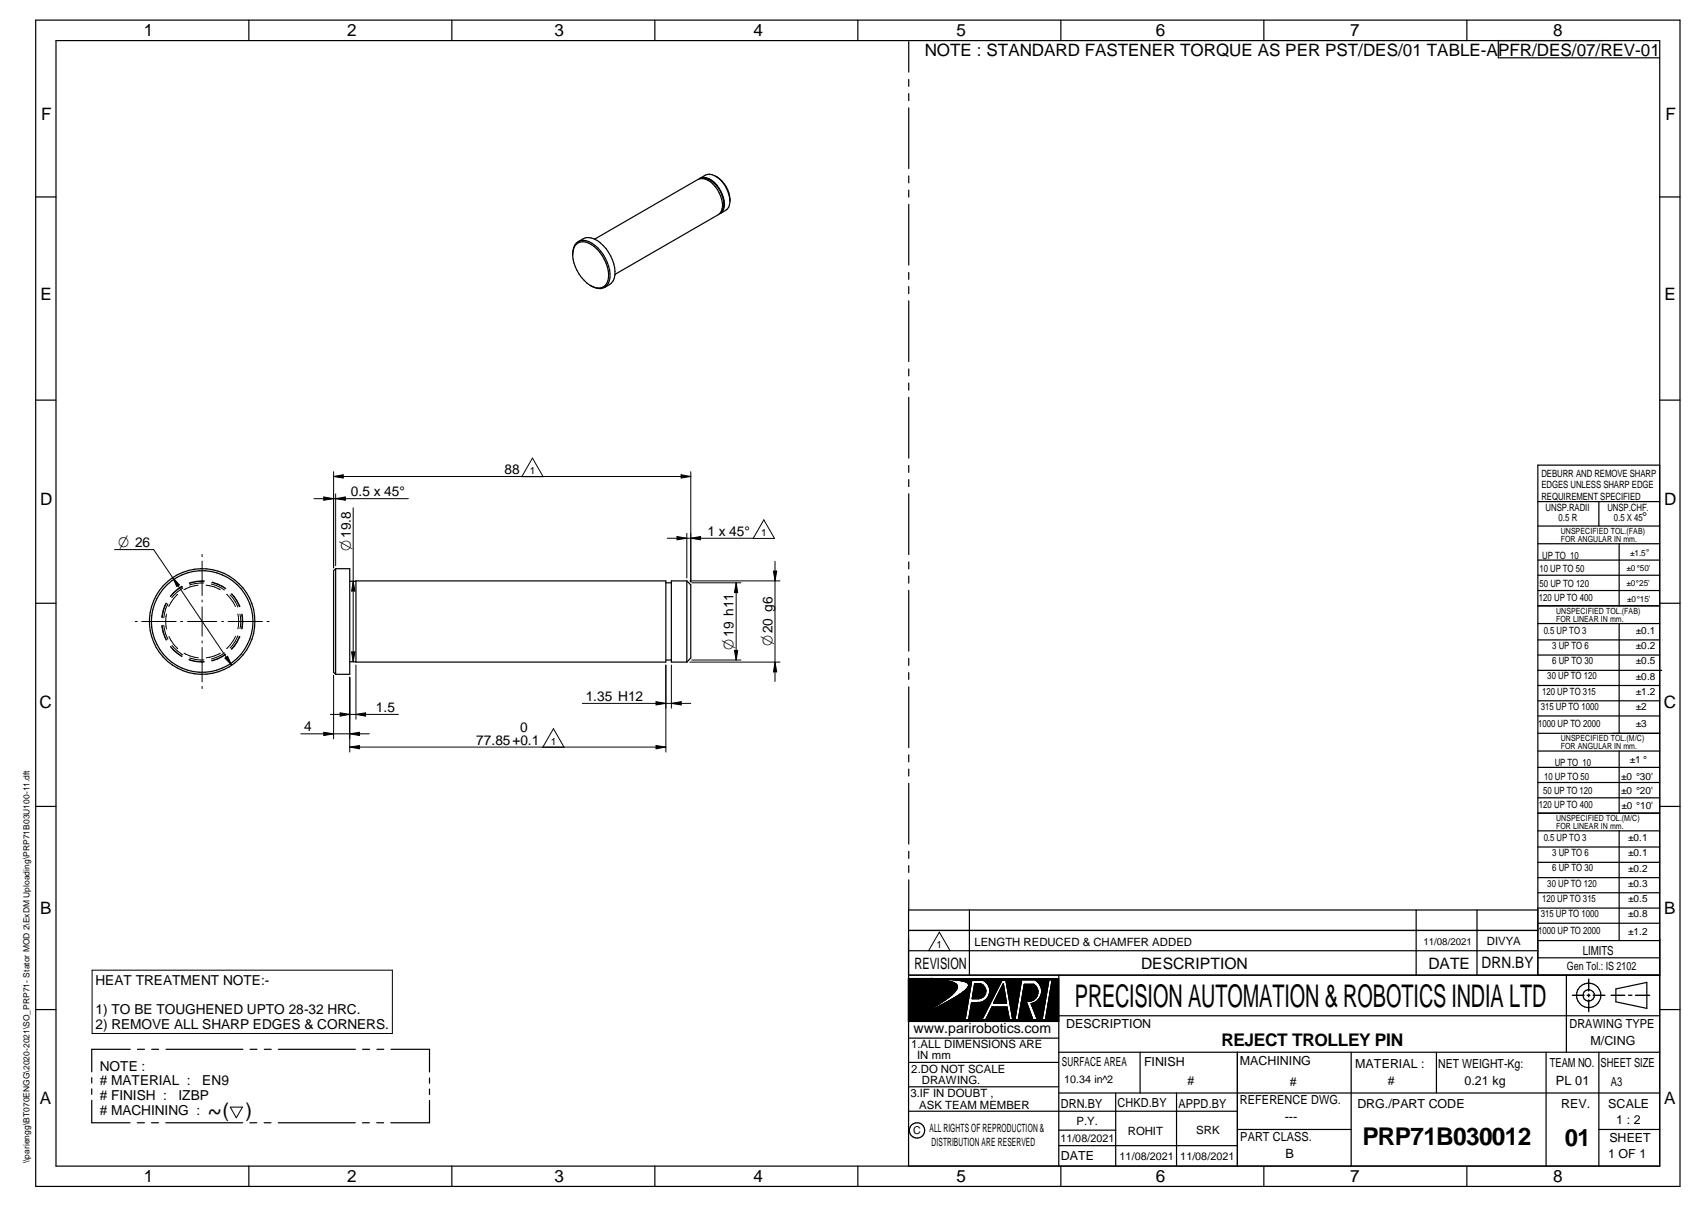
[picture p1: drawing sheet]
<svg xmlns="http://www.w3.org/2000/svg" width="420mm" height="297mm" viewBox="0 0 420 297" stroke-linecap="round" stroke-linejoin="round" font-family="sans-serif">
<g fill="none" stroke="#000" stroke-width=".3">
<path d="M8.8 5h405v287h-405zM13.8 10h395v277h-395zM61.3 5v5M111.3 5v5M161.3 5v5M211.3 5v5M223.8 10.2v7.5M223.8 19.6v1.7M261.3 5v5M311.3 5v5M361.3 5v5M369 10v4.2h39.8"/>
<path d="M223.8 23v1.8M223.8 26.5v15M8.8 48.5h5M142.4 59.5a4 4 0 0 0-1.3 4.3 9.1 9.1 0 0 0 5.6 7 2.46 2.46 0 0 0 3.1-2.4 9.2 9.2 0 0 0-5.6-8.8 2.32 2.32 0 0 0-2.9 1.7M142.4 59.5a3.7 3.7 0 0 1 4.1 .9 9.7 9.7 0 0 1 3.6 8.6 2.72 2.72 0 0 1-4.4 1.4l-.2-.1M142.4 59.5a4.1 4.1 0 0 1 6.1 .9 9.3 9.3 0 0 1 2.8 8.1 3.6 3.6 0 0 1-2.4 2.2M172.4 43.9a3.5 3.5 0 0 1 4.1 1.6 6.8 6.8 0 0 1 1.7 6l-.2 .5-.8 .7M172.4 43.9l-.2 .1M172.4 43.9a3.3 3.3 0 0 1 5 .3 7.4 7.4 0 0 1 2.3 6.2 2.94 2.94 0 0 1-2.3 2.1M173 43.9a4.9 4.9 0 0 1 4.5 3.3 4.7 4.7 0 0 1 .1 4.8M173 43.9l-1.1 .3-25.4 14.6M173 43.9a6.4 6.4 0 0 1 4.7 5.2 3.3 3.3 0 0 1-.8 3.7l-25.4 14.7"/>
<path d="M176.2 43.3a6.9 6.9 0 0 1 3.6 6.2M223.8 43.3v1.7M223.8 46.8v1.7M223.8 50.3v14.9M408.8 48.5h5M141.1 61.6l-.1 1.1M223.8 67.1v1.6M223.8 70.5v1.8M223.8 74v15M8.8 98.5h5M223.8 90.8v1.7M223.8 94.3v1.7"/>
<path d="M223.8 97.8v14.9M408.8 98.5h5M223.8 114.6v1.6M223.8 118v1.8M408.8 114.5h-30.1v125.5M82.7 140l-.5 .5v24.9l.5 .5M82.7 140v25.9M82.7 140h3.4v25.9h-3.4M223.8 121.5v15M223.8 138.3v1.7M378.7 123.4h30.1M378.7 133.8h30.1"/>
<path d="M378.7 137.8h30.1M378.7 129.5h30.1M393.8 123.4v6.1M398.8 133.8v15.3M8.8 148.5h5M86.1 143h1.6M87.7 143h76.3v19.9h-76.3zM164 143.4h1.3M169.2 143h-3.9v19.9h3.9M169.2 143l.9 .9v18l-.9 1M169.2 143v19.9M223.8 141.8v1.7"/>
<path d="M223.8 145.3v14.9M378.7 141.6h30.1M378.7 145.3h30.1M378.7 149.1h30.1M378.7 153.5h30.1M378.7 157.5h30.1M398.8 153.5v27M408.8 148.5h5M86.1 162.9h1.6M164 162.4h1.3M223.8 162v1.7M223.8 165.5v1.7"/>
<path d="M223.8 169v15M378.7 161.2h30.1M378.7 165h30.6M378.7 168.7h30.1M378.7 172.5h30.1M378.7 176.2h30.1M8.8 198.5h5M223.8 185.8v1.7M223.8 189.3v1.7M223.8 192.8v14.9M378.7 184.8h30.1M378.7 188.8h30.1"/>
<path d="M378.7 192.6h30.1M378.7 196.3h30.1M378.7 180.5h30.1M398.8 184.8v15.3M408.8 198.5h5M223.8 209.5v1.7M223.8 213v1.7M223.8 216.5v7.5M378.7 200.1h30.1M378.7 204.5h30.1M378.7 208.4h30.1M378.7 212.2h30.1"/>
<path d="M378.7 216h30.1M378.7 219.7h30.1M398.8 204.5v27M223.8 240h185M223.8 229h154.9M223.8 234h154.9M238.7 223.9v16M260.8 240v47M348.8 223.9v16M363.8 223.9v16M378.7 223.9h-154.9v63.1M378.7 223.5h30.1"/>
<path d="M378.7 227.2h30.1M378.7 231.5h30.1M378.7 235.7h30.1M385.8 240v19M8.8 248.5h5M32.1 258.2h-9.5v5.6M33.9 258.2h1.7M37.4 258.2h1.7M40.9 258.2h18.9M61.6 258.2h1.7M65.1 258.2h1.7M68.6 258.2h18.9"/>
<path d="M89.3 258.2h1.7M92.8 258.2h1.7M96.3 258.2h9.5v5.6M223.8 255.5h37M223.8 251.4h37M223.8 240.8h37M260.8 250h148M260.8 259h148M280.8 259v10M304.7 259v28M332.8 259v28M353.8 259v10"/>
<path d="M380.8 259v28M393.8 259v28M398 243.4l7.6-1.6v6.4l-7.6-1.7zM408.8 248.5h5M22.6 270.8v5.5h9.4M22.6 265.2v1.3M22.6 268v1.3M33.8 276.3h1.7M37.3 276.3h1.7M40.8 276.3h19M61.5 276.3h1.7M65.1 276.3h1.6"/>
<path d="M68.5 276.3h19M89.3 276.3h1.7M92.8 276.3h1.7M105.8 270.8v5.5h-9.5M105.8 265.3v1.3M105.8 268v1.4M223.8 261.5h37M223.8 267.5h37M223.8 273.5h80.9M260.8 269h148M260.8 278.1h14M274.8 269v18"/>
<path d="M289.8 269v18M304.7 278h28.1M393.8 278h15M61.3 287v5M111.3 287v5M161.3 287v5M211.3 287v5M260.8 281.9h43.9M261.3 287v5M311.3 287v5M361.3 287v5"/>
<circle cx="49.8" cy="152.9" r="13"/>
<circle cx="49.8" cy="153" r="12.5"/>
<circle cx="391.3" cy="244.9" r="1.41"/>
<circle cx="391.3" cy="245" r="3"/>
<circle cx="225.9" cy="278.2" r="1.89"/>
</g>
<g fill="none" stroke="#000" stroke-width=".34">
<path d="M226.4 249.9l-2.6 1.5M226.9 249.6l-.2 .2M227.8 249.1l-.3 .2M229.3 240.8l1.5 .2M229.3 240.8l4.3 .7M229.3 240.8l5.6 .3M229.6 240.8l.4 .1M230 240.9l3.6 .1M230 240.9l-6.2-.1v10.6M230.8 241l2.8 .5M230.8 241l.5 .1M231 247.2l-7.2 4.2"/>
<path d="M231.4 247.6l-.3 .2M231.7 247.4l-.3 .2M232 241.2h.3M233.3 241h.3M233.6 241.5l.7 .1M233.6 241l1.2 .1M233.8 241.5l.2 .1M234.3 241.6l1.1 .5 .3 .5M234.3 241.6l1.1 .6M234.5 244.7l-3.6 2.6-2.8 1.7M234.8 241.1l2.9 .5M234.9 241.1l2.8 .5"/>
<path d="M234.9 245.7l-5 2.7-6.1 3M235 245.7l-5.3 2.8-5.9 2.9M235.4 243.7l-1.1 1.2-3.1 2.2M235.4 243.7l-.4 .5M235.5 243.5l-.1 .2M235.6 242.4l.1 .2M235.6 243.4l-.1 .1M235.7 242.6l-.2 .9M235.7 242.6l-.3 1.1M236 245l-1 .7M236 245l-1.1 .7M237.5 243.9l-1.5 1.1"/>
<path d="M237.7 241.6l.8 .4M237.7 241.6l.8 .4 .1 .3M238.3 243.2l-.8 .7M238.4 243l-.1 .1M238.4 241.9l.1 .1M238.5 242.9l-.1 .1M238.5 242.9l-.9 .9M238.5 242l.1 .6M238.5 242.7v.2M238.6 242.5l-.1 .2M239.3 241.2h2.8a2.94 2.94 0 0 1 1.7 3 2.94 2.94 0 0 1-2.2 2.5l-2.3 .1-.7 4.2h-1zM240.1 242.1h1.4a1.85 1.85 0 0 1 1.2 2.1 1.85 1.85 0 0 1-1.7 1.5h-1.5z"/>
<path d="M246.7 241.2h1.1l1.7 9.8h-.9l-.6-3.1h-3.7l-1.5 3.1h-1zM247.1 242.2l.8 4.7h-3.2zM251.6 241.1h3.2a3.2 3.2 0 0 1 1.7 3.3 3.2 3.2 0 0 1-2.5 2.6l1.6 4h-1.2l-1.8-4.7a2.25 2.25 0 0 0 2.8-1.2 2.25 2.25 0 0 0-.8-2.8h-2.3l-1.5 8.7h-.9zM258.3 241.1h.9l-1.7 9.9h-.9zM387.3 244.9h2.8M390.9 244.9h.7M391.3 241v2.9M391.3 244.6v.7M391.3 246.1v2.9M392.4 244.9h2.9M396.8 244.9h3.4M401.1 244.9h.8"/>
<path d="M402.8 244.9h3.5"/>
</g>
<g fill="#000">
<path d="M82.2 117.3l2.3-.5v.8zM167.8 116.8l2.3 .5-2.3 .3zM79.7 122.3l2.5 .4-2.5 .4zM82.7 122.7l2.3-.4v.8zM166.7 132l2.5 .5-2.5 .3zM170.1 132.5l2.4-.5v.8zM42.5 142.2l1.7 1.7-.7 .5zM87 143l.4 2.5h-.8zM181.3 143.4l.4 2.4h-.8zM190.5 140.5h.8l-.4 2.5zM55.4 162l.6-.5 1.1 2.2zM83.8 175.4l2.3 .4-2.3 .4z"/>
<path d="M86.6 160.4h.8l-.4 2.5zM87.7 175.8l2.3-.4v.8zM161.6 172.7l2.4 .4-2.4 .4zM165.3 173.1l2.5-.4v.8zM180.9 160.1h.8l-.4 2.3zM190.9 162.9l.4 2.5h-.8zM79.7 180.2l2.5 .4-2.5 .4zM86.1 180.6l2.5-.4v.8zM86.1 183.9l2.5-.4v.8zM161.6 183.5l2.4 .4-2.4 .4zM247.1 242.2l.8 4.7h-3.2z"/>
<path d="M223.8 240.8h5.5l4.1 .6a2.33 2.33 0 0 1 2.3 1.5l-.6 1.2-2.2 1.9-3.2 2-5.9 3.4z" fill-rule="evenodd"/>
<path d="M229.3 240.8l7.2 .5 1.8 .5 .3 .3v.5l-.4 .7-.8 .7-2.4 1.7-5.3 2.8-5.9 2.9h37v-10.6zM246.7 241.2h1.1l1.7 9.8h-.9l-.6-3.1h-3.7l-1.5 3.1h-1zM239.3 241.2h2.8a2.94 2.94 0 0 1 1.7 3 2.94 2.94 0 0 1-2.2 2.5l-2.3 .1-.7 4.2h-1zM251.6 241.1h3.2a3.2 3.2 0 0 1 1.7 3.3 3.2 3.2 0 0 1-2.5 2.6l1.6 4h-1.2l-1.8-4.7a2.25 2.25 0 0 0 2.8-1.2 2.25 2.25 0 0 0-.8-2.8h-2.3l-1.5 8.7h-.9zM258.3 241.1h.9l-1.7 9.9h-.9z" fill-rule="evenodd"/>
<path d="M240.1 242.1h1.4a1.85 1.85 0 0 1 1.2 2.1 1.85 1.85 0 0 1-1.7 1.5h-1.5z" fill-rule="evenodd"/>
</g>
<g fill="#000">
<circle cx="235.4" cy="242.2" r=".17"/>
<circle cx="235.5" cy="242.3" r=".17"/>
<circle cx="238.4" cy="241.9" r=".17"/>
</g>
<g fill="none" stroke="#000" stroke-width=".25">
<path d="M82.2 116.1v23.6M82.2 117.3l2.3-.5v.8zM82.2 117.3h87.9M128.5 117.3l2.6-4.6 2.7 4.6M167.8 116.8l2.3 .5-2.3 .3zM170.1 116.1v27.1M28.2 135.3h9.6l4.7 6.9M49.8 136.4v.6M49.8 138.1v8.5M77.3 122.7h23.3M79.7 122.3l2.5 .4-2.5 .4zM82.7 121.5v17.7"/>
<path d="M82.7 122.7l2.3-.4v.8zM87 125v37.9M164.3 132.5h21.2M166.7 132l2.5 .5-2.5 .3zM169.2 131.2v11M170.1 132.5l2.4-.5v.8zM188.1 127.9l2.6 4.6h-5.2zM190.9 138.1v29.6M33.3 153h.5M34.9 153h8.5M39.9 153.9a8.3 8.3 0 0 0 1 3.6M40 153.9l.2 1.6 .8 2"/>
<path d="M40.3 153.9l.5 2.1 .5 1.3M40.9 148.4a8.6 8.6 0 0 0-1 3.6M41 148.5a9.2 9.2 0 0 0-1 3.5M41 151.1a8.1 8.1 0 0 0 0 3.7M41.3 148.7h.1M41.3 148.7l-.5 1.1-.5 2.3M41.6 156.6a8.2 8.2 0 0 0 2.2 3M42 159.1l.7 .9 2.1 1.6M42 159.1l1.8 1.7 1 .7M42.4 158.8l1.3 1.4 1.3 1M42.5 142.2l14.6 21.5M42.5 142.2l1.7 1.7-.7 .5z"/>
<path d="M43.8 146.3a8 8 0 0 0-2.2 3M44.5 153h.5M44.8 144.3h.1M44.8 144.3l-2.1 1.6-.8 .9M44.8 144.4h.1M44.8 144.4l-2 1.5-.8 .9M45 144.7l-1.3 1-1.4 1.4M46.2 153h7.2M48.8 144a7.6 7.6 0 0 0-3.5 1.2M49.8 147.7v.4M49.8 149.4v7.1M49.8 157.7v.5"/>
<path d="M49.8 159.3v8.5M50.2 143.5l-2 .1-1.5 .4M50.3 143.1a8.4 8.4 0 0 0-3.7 .5M50.3 143h-1.8l-1.9 .5M50.7 144a7.1 7.1 0 0 1 3.6 1.2M52 143.7l1.2 .4 2.1 1.1M52.2 143.3l1.4 .5 2 1.1M52.2 143.3l1.4 .4 2 1.1M54.6 153h.5M55.8 146.3l1.7 2 .5 1M56.2 153h8.4M56.7 146.4l1.2 1.7 .7 1.3"/>
<path d="M57 146.2l1.4 1.8 .6 1.3M57.1 146.1a9.2 9.2 0 0 1 2 3.2M58 156.6a9.2 9.2 0 0 1-2.2 3M58.6 156.5l-.7 1.3-1.2 1.7M58.6 151.1a8.1 8.1 0 0 1 0 3.7M59 156.6a8.5 8.5 0 0 1-2 3.1M59.1 156.7l-.6 1.2-1.4 1.9M59.1 151.1a7.6 7.6 0 0 1 0 3.6M59.5 151.2l.2 1.8-.2 1.8M59.6 151.1a7.9 7.9 0 0 1 0 3.7M65.8 153h.5M87 143l.4 2.5h-.8z"/>
<path d="M169.9 143h22.2M170.4 143.4h12.1M181.3 143.4l.4 2.4h-.8zM181.3 143.4v19M190.5 140.5h.8l-.4 2.5zM45.3 160.7a8.5 8.5 0 0 0 3.5 1.2M46.6 162.4a9 9 0 0 0 3.7 .5M46.6 162.3a8.7 8.7 0 0 0 3.7 .5M46.7 161.9a8.5 8.5 0 0 0 3.5 .5M49.8 168.9v.6M54.3 160.7a8.6 8.6 0 0 1-3.5 1.2M55.3 160.7l-1 .6-2.2 .9"/>
<path d="M55.4 162l.6-.5 1.1 2.2zM55.5 161a9.3 9.3 0 0 1-3.4 1.6M55.6 161.1a9.3 9.3 0 0 1-3.4 1.5M81.4 175.8h16.7M82.2 166.2v15.6M83.8 175.4l2.3 .4-2.3 .4zM86.1 166.7v18.4M86.6 160.4h.8l-.4 2.5zM87.7 163.7v13.3M87.7 175.8l2.3-.4v.8zM136.3 179.3l2.6 4.6h-5.2zM143.4 173.1h26.7"/>
<path d="M161.6 172.7l2.4 .4-2.4 .4zM164 163.7v21.4M165.3 173.1l2.5-.4v.8zM165.3 163.7v10.6M169.9 162.9h22.2M170.4 162.4h12.1M180.9 160.1h.8l-.4 2.3zM190.9 162.9l.4 2.5h-.8zM74.1 180.6h16.9M79.7 180.2l2.5 .4-2.5 .4zM86.1 180.6l2.5-.4v.8zM86.1 183.9l2.5-.4v.8z"/>
<path d="M86.1 183.9h77.9M161.6 183.5l2.4 .4-2.4 .4zM22.7 238.8h73.9v15.5h-73.9zM231.3 229.4l2.7 4.5h-5.3zM56.7 272.5h3l-1.5 2.6z"/>
</g>
<text font-size="7.7" x="264.7" y="247.9">PRECISION AUTOMATION &amp; ROBOTICS INDIA LTD</text>
<text font-size="6" x="335.5" y="281.7">PRP71B030012</text>
<text font-size="5.9" x="385.4" y="282.1">01</text>
<text font-size="4.9" x="60.4" y="274.8">)</text>
<text font-size="4.7" x="51.2" y="275.2">~(</text>
<text font-size="4.3" x="300.8" y="257.4">REJECT TROLLEY PIN</text>
<g font-size="4.2">
<text x="35.4" y="9">1</text>
<text x="85.5" y="8.9">2</text>
<text x="136.6" y="9">3</text>
<text x="185.6" y="9">4</text>
<text x="235.6" y="9">5</text>
<text x="284.6" y="8.8">6</text>
<text x="332.6" y="9">7</text>
<text x="382.6" y="9">8</text>
<text x="227.7" y="13.8">NOTE : STANDARD FASTENER TORQUE AS PER PST/DES/01 TABLE-A</text>
<text x="369" y="13.7">PFR/DES/07/REV-01</text>
<text x="10.1" y="29.6">F</text>
<text x="410.2" y="29.6">F</text>
<text x="9.9" y="73.9">E</text>
<text x="409.9" y="73.9">E</text>
<text x="9.9" y="124.2">D</text>
<text x="409.9" y="124.2">D</text>
<text x="9.7" y="174.3">C</text>
<text x="409.7" y="174.3">C</text>
<text x="9.9" y="225">B</text>
<text x="409.8" y="225">B</text>
<text x="9.8" y="271.7">A</text>
<text x="409.8" y="271.7">A</text>
<text x="35.4" y="291">1</text>
<text x="85.5" y="290.9">2</text>
<text x="136.6" y="291">3</text>
<text x="185.6" y="291">4</text>
<text x="235.6" y="291">5</text>
<text x="284.6" y="290.8">6</text>
<text x="332.6" y="291">7</text>
<text x="382.6" y="291">8</text>
</g>
<g font-size="3.9">
<text x="225.2" y="238.6">REVISION</text>
<text x="281" y="238.6">DESCRIPTION</text>
<text x="351.8" y="238.4">DATE</text>
<text x="364.9" y="238.3">DRN.BY</text>
</g>
<g font-size="3.7">
<text x="29.1" y="134.6">O 26</text>
<text x="86.4" y="135.6" transform="rotate(-90 86.4 135.6)">O19.8</text>
<text x="180.7" y="160" transform="rotate(-90 180.7 160)">O19 h11</text>
<text x="190.3" y="159" transform="rotate(-90 190.3 159)">O20 g6</text>
</g>
<text font-size="3.5" x="224.9" y="254.3">www.parirobotics.com</text>
<g font-size="3.4">
<text x="124.3" y="116.7">88</text>
<text x="86.4" y="122.1">0.5 x 45°</text>
<text x="174.2" y="131.9">1 x 45°</text>
<text x="144.3" y="172.5">1.35 H12</text>
<text x="92.6" y="175.2">1.5</text>
<text x="74.9" y="180">4</text>
<text x="117.3" y="183.3">77.85+0.1</text>
<text x="128.1" y="180.1">0</text>
<text x="23.5" y="242.4">HEAT TREATMENT NOTE:-</text>
<text x="23.5" y="249.6">1) TO BE TOUGHENED UPTO 28-32 HRC.</text>
<text x="23.5" y="253.2">2) REMOVE ALL SHARP EDGES &amp; CORNERS.</text>
<text x="24.6" y="263.5">NOTE :</text>
<text x="24.6" y="267.1"># MATERIAL :</text>
<text x="49.8" y="267.1">EN9</text>
<text x="24.6" y="270.7"># FINISH :</text>
<text x="24.6" y="274.3"># MACHINING :</text>
<text x="44" y="270.7">IZBP</text>
</g>
<g font-size="3.1">
<text x="404.4" y="128.3">°</text>
<text x="389.8" y="234.9">LIMITS</text>
<text x="262.6" y="253">DESCRIPTION</text>
<text x="386.5" y="253">DRAWING TYPE</text>
<text x="391.7" y="257.1">M/CING</text>
<text x="261.5" y="262.3">SURFACE AREA</text>
<text x="281.8" y="262.3">FINISH</text>
<text x="305.4" y="262.2">MACHINING</text>
<text x="333.8" y="262.8">MATERIAL :</text>
<text x="354.2" y="262.7">NET WEIGHT-Kg:</text>
<text x="381.7" y="262.6">TEAM NO.</text>
<text x="394.2" y="262.6">SHEET SIZE</text>
<text x="292.4" y="267">#</text>
<text x="317.7" y="267.2">#</text>
<text x="341.8" y="267.1">#</text>
<text x="360.7" y="267">0.21 kg</text>
<text x="383.2" y="267.1">PL 01</text>
<text x="396.7" y="267.4">A3</text>
<text x="261.3" y="272.6">DRN.BY</text>
<text x="275.2" y="272.5">CHKD.BY</text>
<text x="290.3" y="272.7">APPD.BY</text>
<text x="305.4" y="271.8">REFERENCE DWG.</text>
<text x="316.4" y="275.9">---</text>
<text x="334.3" y="272.8">DRG./PART CODE</text>
<text x="384.5" y="272.7">REV.</text>
<text x="396.1" y="272.6">SCALE</text>
<text x="305.5" y="280.8">PART CLASS.</text>
<text x="396.4" y="281.1">SHEET</text>
<text x="398" y="276.5">1 : 2</text>
<text x="261.3" y="285.6">DATE</text>
<text x="316.6" y="284.9">B</text>
<text x="396.1" y="284.9">1 OF 1</text>
</g>
<g font-size="2.8">
<text x="240" y="232.8">LENGTH REDUCED &amp; CHAMFER ADDED</text>
<text x="366.2" y="232.6">DIVYA</text>
<text x="385.9" y="238.7">Gen Tol.: IS 2102</text>
<text x="224.4" y="257.9">1.ALL DIMENSIONS ARE</text>
<text x="224.4" y="264">2.DO NOT SCALE</text>
<text x="225.9" y="260.7">IN mm</text>
<text x="227.1" y="266.8">DRAWING.</text>
<text x="224.2" y="270">3.IF IN DOUBT ,</text>
<text x="226.4" y="272.8">ASK TEAM MEMBER</text>
<text x="228.9" y="278.7">ALL RIGHTS OF REPRODUCTION &amp;</text>
<text x="265.1" y="276.8">P.Y.</text>
<text x="277.8" y="279.2">ROHIT</text>
<text x="294.6" y="279.1">SRK</text>
<text x="229.4" y="282.1">DISTRIBUTION ARE RESERVED</text>
</g>
<g font-size="2.7">
<text x="262.1" y="266.5">10.34 in^2</text>
<text x="224.9" y="279.2">C</text>
<text x="261.1" y="281">11/08/2021</text>
<text x="275.7" y="285.5">11/08/2021</text>
<text x="290.7" y="285.5">11/08/2021</text>
</g>
<g font-size="2.5">
<text x="130.5" y="116.7">1</text>
<text x="379.6" y="117.4">DEBURR AND REMOVE SHARP</text>
<text x="379.6" y="120.2">EDGES UNLESS SHARP EDGE</text>
<text x="379.6" y="123">REQUIREMENT SPECIFIED</text>
<text x="380.7" y="125.9">UNSP.RADII</text>
<text x="395.9" y="125.8">UNSP.CHF.</text>
<text x="187.4" y="131.8">1</text>
<text x="383.9" y="128.3">0.5 R</text>
<text x="397.5" y="128.2">0.5 X 45</text>
<text x="379.8" y="137.5">UP TO 10</text>
<text x="379.1" y="140.9">10 UP TO 50</text>
<text x="379" y="147.9">120 UP TO 400</text>
<text x="379.2" y="144.4">50 UP TO 120</text>
<text x="380.2" y="155.9">0.5 UP TO 3</text>
<text x="402.9" y="156">±0.1</text>
<text x="382.3" y="159.7">3 UP TO 6</text>
<text x="402.9" y="159.7">±0.2</text>
<text x="381.1" y="167.2">30 UP TO 120</text>
<text x="382.3" y="163.4">6 UP TO 30</text>
<text x="402.9" y="163.5">±0.5</text>
<text x="402.9" y="167.3">±0.8</text>
<text x="379.8" y="170.9">120 UP TO 315</text>
<text x="402.9" y="171">±1.2</text>
<text x="378.8" y="178.9">1000 UP TO 2000</text>
<text x="379.5" y="174.7">315 UP TO 1000</text>
<text x="402.9" y="174.8">±2</text>
<text x="402.9" y="179">±3</text>
<text x="135.6" y="183.3">1</text>
<text x="380.3" y="192">10 UP TO 50</text>
<text x="382.9" y="188.6">UP TO 10</text>
<text x="399.3" y="191.9">±0 °30'</text>
<text x="401.4" y="187.7">±1 °</text>
<text x="380.1" y="195.4">50 UP TO 120</text>
<text x="399.3" y="195.3">±0 °20'</text>
<text x="379" y="198.9">120 UP TO 400</text>
<text x="399.3" y="199.1">±0 °10'</text>
<text x="380.2" y="206.9">0.5 UP TO 3</text>
<text x="401" y="207">±0.1</text>
<text x="382.3" y="210.7">3 UP TO 6</text>
<text x="382.3" y="214.4">6 UP TO 30</text>
<text x="401" y="210.7">±0.1</text>
<text x="401" y="214.5">±0.2</text>
<text x="379.8" y="222">120 UP TO 315</text>
<text x="381.1" y="218.2">30 UP TO 120</text>
<text x="401" y="218.2">±0.3</text>
<text x="401" y="222">±0.5</text>
<text x="379.5" y="225.7">315 UP TO 1000</text>
<text x="401" y="225.8">±0.8</text>
<text x="230.7" y="233.3">1</text>
<text x="378.8" y="230">1000 UP TO 2000</text>
<text x="401" y="230">±1.2</text>
</g>
<text font-size="2.4" x="350.6" y="232.5">11/08/2021</text>
<g font-size="2.1">
<text x="384.4" y="131.3">UNSPECIFIED TOL.(FAB)</text>
<text x="384.4" y="133.4">FOR ANGULAR IN mm.</text>
<text x="401.5" y="136.9">±1.5°</text>
<text x="400.5" y="140.6">±0 °50'</text>
<text x="400.6" y="144.3">±0°25'</text>
<text x="400.7" y="148">±0°15'</text>
<text x="383.2" y="151">UNSPECIFIED TOL.(FAB)</text>
<text x="383.2" y="153.1">FOR LINEAR IN mm.</text>
<text x="384.4" y="182.3">UNSPECIFIED TOL.(M/C)</text>
<text x="384.4" y="184.4">FOR ANGULAR IN mm.</text>
<text x="383.2" y="202">UNSPECIFIED TOL.(M/C)</text>
<text x="383.2" y="204.1">FOR LINEAR IN mm.</text>
<text x="7.2" y="286.3" transform="rotate(-90 7.2 286.3)">\\pariengg\BT070ENGG\2020-2021\SO_PRP71- Stator MOD 2\ExDM Uploading\PRP71B03U100-11.dft</text>
</g>
</svg>
